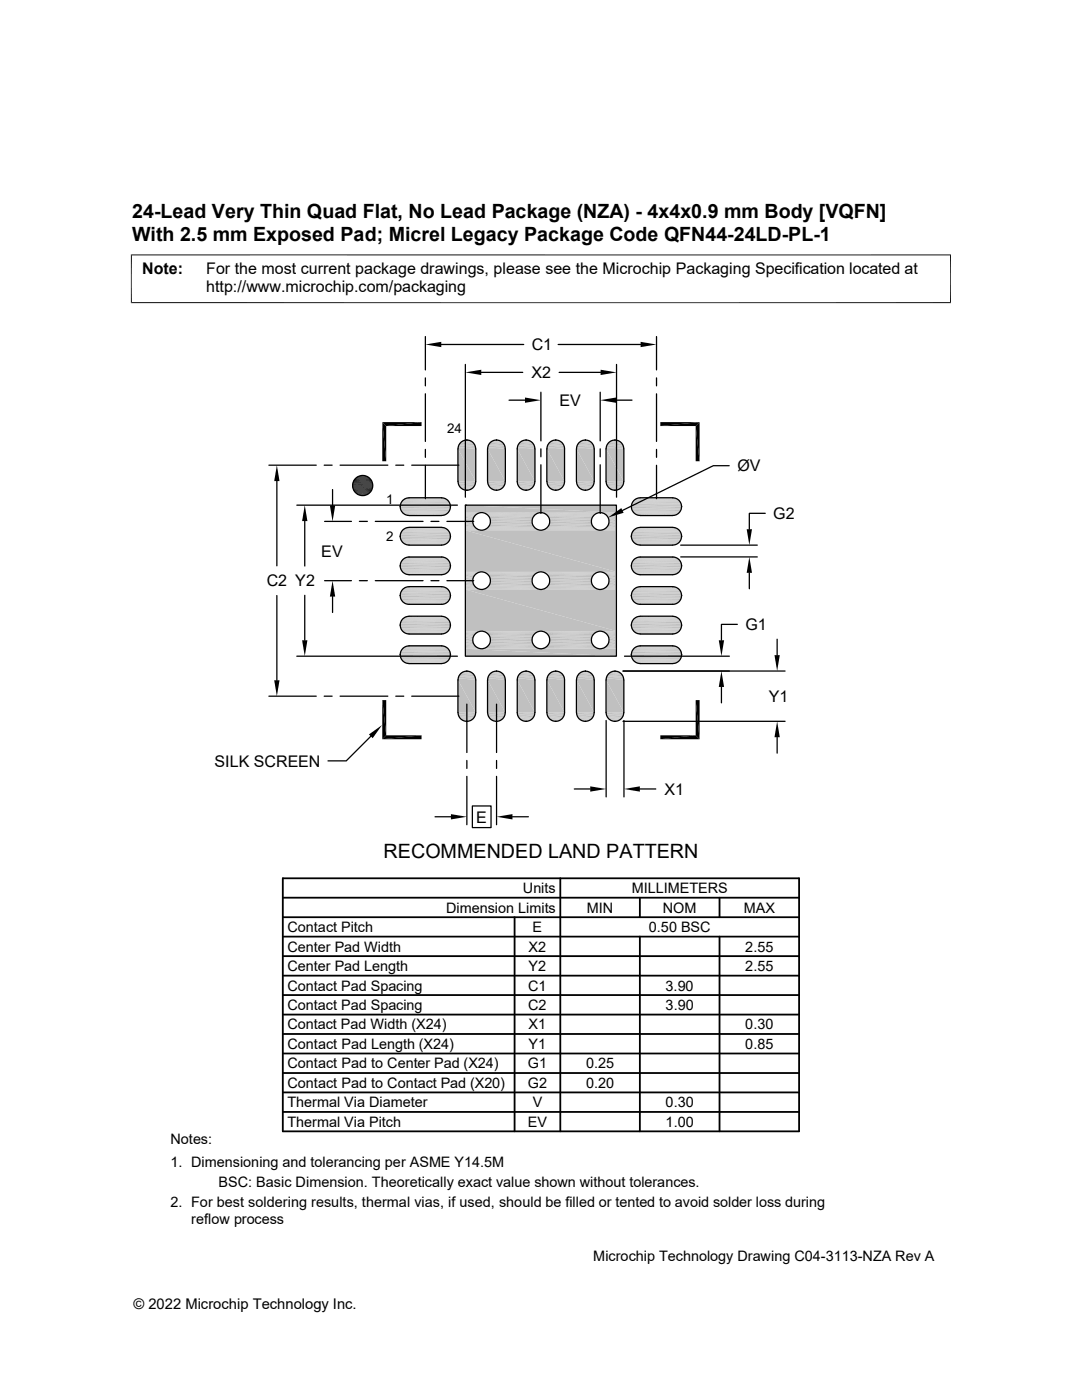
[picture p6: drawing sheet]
<svg xmlns="http://www.w3.org/2000/svg" width="216mm" height="279mm" viewBox="0 0 216 279" stroke-linecap="round" stroke-linejoin="round" font-family="sans-serif">
<g fill="#c0c0c0">
<path d="M92.8 87.8h.7z"/>
<path d="M98.7 87.8h.7z"/>
<path d="M104.6 87.8h.7z"/>
<path d="M110.5 87.8h.7z"/>
<path d="M116.5 87.8h.6z"/>
<path d="M122.4 87.8h.7z"/>
<path d="M122 87.9l.4-.1 1 .1z"/>
<path d="M122.4 87.8l1 .1z"/>
<path d="M116.1 87.9l.4-.1 1 .1z"/>
<path d="M116.5 87.8l1 .1z"/>
<path d="M110.2 87.9l.3-.1 1.1 .1z"/>
<path d="M110.5 87.8l1.1 .1z"/>
<path d="M104.3 87.9l.3-.1 1 .1z"/>
<path d="M104.6 87.8l1 .1z"/>
<path d="M98.4 87.9l.3-.1 1 .1z"/>
<path d="M98.7 87.8l1 .1z"/>
<path d="M92.5 87.9l.3-.1 1 .1z"/>
<path d="M92.8 87.8l1 .1z"/>
<path d="M121.7 88.1l.3-.2 1.7 .2z"/>
<path d="M122 87.9h1.4l.3 .2z"/>
<path d="M115.8 88.1l.3-.2 1.7 .2z"/>
<path d="M116.1 87.9h1.4l.3 .2z"/>
<path d="M109.9 88.1l.3-.2 1.7 .2z"/>
<path d="M110.2 87.9h1.4l.3 .2z"/>
<path d="M104 88.1l.3-.2 1.7 .2z"/>
<path d="M104.3 87.9h1.3l.4 .2z"/>
<path d="M98.1 88.1l.3-.2 1.7 .2z"/>
<path d="M98.4 87.9h1.3l.4 .2z"/>
<path d="M92.2 88.1l.3-.2 1.6 .2z"/>
<path d="M92.5 87.9h1.3l.3 .2z"/>
</g>
<path d="M91.9 88.2h2.5M97.8 88.2h2.5M103.7 88.2h2.5M109.6 88.2h2.5M115.5 88.2h2.5M121.5 88.2h2.5" fill="none" stroke="#c0c0c0" stroke-width=".21"/>
<path d="M91.7 88.5h2.9M97.6 88.5h2.9M103.5 88.5h2.9M109.4 88.5h3M115.3 88.5h3M121.2 88.5h3" fill="none" stroke="#c0c0c0" stroke-width=".28"/>
<path d="M91.5 88.8h3.3M97.4 88.8h3.3M103.3 88.8h3.3M109.2 88.8h3.3M115.1 88.8h3.3M121.1 88.8h3.3" fill="none" stroke="#c0c0c0" stroke-width=".3"/>
<path d="M91.4 89.4h3.5M91.4 89.1h3.5M97.3 89.4h3.5M97.3 89.1h3.5M103.2 89.4h3.5M103.2 89.1h3.5M109.1 89.4h3.5M109.1 89.1h3.5M115 89.4h3.6M115.1 89.1h3.4M120.9 89.4h3.6M121 89.1h3.4" fill="none" stroke="#c0c0c0" stroke-width=".34"/>
<g fill="#c0c0c0">
<path d="M120.9 89.6l3.6 6.5h-3.6z"/>
<path d="M120.9 89.6h3.6v6.5z"/>
<path d="M115 89.6l3.6 6.5h-3.6z"/>
<path d="M115 89.6h3.6v6.5z"/>
<path d="M109.1 89.6l3.5 6.5h-3.5z"/>
<path d="M109.1 89.6h3.5v6.5z"/>
<path d="M103.2 89.6l3.5 6.5h-3.5z"/>
<path d="M103.2 89.6h3.5v6.5z"/>
<path d="M97.3 89.6l3.5 6.5h-3.5z"/>
<path d="M97.3 89.6h3.5v6.5z"/>
<path d="M91.4 89.6l3.5 6.5h-3.5z"/>
<path d="M91.4 89.6h3.5v6.5z"/>
</g>
<path d="M91.4 96.3h3.5M97.3 96.3h3.5M103.2 96.3h3.5M109.1 96.3h3.5M115 96.3h3.6M120.9 96.3h3.6" fill="none" stroke="#c0c0c0" stroke-width=".36"/>
<path d="M91.4 96.6h3.5M97.3 96.6h3.5M103.2 96.6h3.5M109.1 96.6h3.5M115.1 96.6h3.4M121 96.6h3.4" fill="none" stroke="#c0c0c0" stroke-width=".34"/>
<path d="M91.5 96.9h3.3M97.4 96.9h3.3M103.3 96.9h3.3M109.2 96.9h3.3M115.1 96.9h3.3M121.1 96.9h3.3" fill="none" stroke="#c0c0c0" stroke-width=".3"/>
<path d="M91.7 97.2h2.9M97.6 97.2h2.9M103.5 97.2h2.9M109.4 97.2h3M115.3 97.2h3M121.2 97.2h3" fill="none" stroke="#c0c0c0" stroke-width=".28"/>
<path d="M91.9 97.5h2.5M97.8 97.5h2.5M103.7 97.5h2.5M109.6 97.5h2.5M115.5 97.5h2.5M121.5 97.5h2.5" fill="none" stroke="#c0c0c0" stroke-width=".21"/>
<g fill="#c0c0c0">
<path d="M121.7 97.6l1.7 .1h-1.4z"/>
<path d="M121.7 97.6h2l-.3 .1z"/>
<path d="M115.8 97.6l1.7 .1h-1.4z"/>
<path d="M115.8 97.6h2l-.3 .1z"/>
<path d="M109.9 97.6l1.7 .1h-1.4z"/>
<path d="M109.9 97.6h2l-.3 .1z"/>
<path d="M104 97.6l1.6 .1h-1.3z"/>
<path d="M104 97.6h2l-.4 .1z"/>
<path d="M98.1 97.6l1.6 .1h-1.3z"/>
<path d="M98.1 97.6h2l-.4 .1z"/>
<path d="M92.2 97.6l1.6 .1h-1.3z"/>
<path d="M92.2 97.6h1.9l-.3 .1z"/>
<path d="M92.8 97.8h.7z"/>
<path d="M98.7 97.8h.7z"/>
<path d="M104.6 97.8h.7z"/>
<path d="M110.5 97.8h.7z"/>
<path d="M116.5 97.8h.6z"/>
<path d="M122.4 97.8h.7z"/>
<path d="M122 97.7l1.1 .1z"/>
<path d="M122 97.7h1.4l-.3 .1z"/>
<path d="M116.1 97.7l1 .1z"/>
<path d="M116.1 97.7h1.4l-.4 .1z"/>
<path d="M110.2 97.7l1 .1z"/>
<path d="M110.2 97.7h1.4l-.4 .1z"/>
<path d="M104.3 97.7l1 .1z"/>
<path d="M104.3 97.7h1.3l-.3 .1z"/>
<path d="M98.4 97.7l1 .1z"/>
<path d="M98.4 97.7h1.3l-.3 .1z"/>
<path d="M92.5 97.7l1 .1z"/>
<path d="M92.5 97.7h1.3l-.3 .1z"/>
</g>
<g fill="none" stroke="#c0c0c0" stroke-width=".2">
<path d="M80.3 99.9h9.2M80.4 99.8h9M80.5 99.7h8.8M80.6 99.6h8.5M80.8 99.5h8.2M80.9 99.5h7.9M81 99.4h7.7M81.3 99.4h7.2M126.4 99.9h9.2M126.5 99.8h9M126.6 99.7h8.8M126.8 99.6h8.4"/>
<path d="M126.9 99.5h8.2M127.1 99.5h7.8M127.1 99.4h7.7M127.4 99.4h7.2M79.9 100.8h10M79.9 101.4h10M79.9 106.7h10M79.9 107.3h10M79.9 112.6h10M79.9 113.3h10M79.9 118.5h10M79.9 119.2h10"/>
<path d="M80 101.7h9.8M80 107.7h9.8M80 113.6h9.8M80 119.5h9.8M80 100.5h9.8M80 106.4h9.8M80 112.3h9.8M80 118.2h9.8M80.1 102h9.6M80.1 108h9.6M80.1 113.9h9.6M80.1 119.8h9.6"/>
<path d="M80.1 100.2h9.6M80.1 106.1h9.6M80.1 112h9.6M80.1 117.9h9.6M80.2 102.2h9.4M80.2 108.1h9.4M80.2 114h9.4M80.2 119.9h9.4M80.2 100h9.4M80.2 106h9.4M80.2 111.9h9.4M80.2 117.8h9.4"/>
<path d="M80.3 102.3h9.2M80.3 108.2h9.2M80.3 114.1h9.2M80.3 105.8h9.2M80.3 111.7h9.2M80.3 117.6h9.2M80.4 105.7h9M80.4 111.6h9M80.4 117.5h9M80.4 102.4h9M80.4 108.3h9M80.4 114.2h9"/>
<path d="M80.5 102.5h8.8M80.5 108.4h8.8M80.5 114.4h8.8M80.5 105.6h8.8M80.5 111.5h8.8M80.5 117.4h8.8M80.6 105.5h8.5M80.6 111.4h8.5M80.6 117.3h8.5M80.6 102.6h8.5M80.6 108.5h8.5M80.6 114.4h8.5"/>
<path d="M80.8 102.7h8.2M80.8 108.6h8.2M80.8 114.5h8.2M80.8 105.4h8.2M80.8 111.3h8.2M80.8 117.3h8.2M80.9 102.8h7.9M80.9 108.7h7.9M80.9 114.6h7.9M80.9 105.4h7.9M80.9 111.3h7.9M80.9 117.2h7.9"/>
<path d="M81 105.3h7.7M81 111.2h7.7M81 117.1h7.7M81 102.8h7.7M81 114.6h7.7M81.3 102.8h7.2M81.3 108.8h7.2M81.3 114.7h7.2M81.3 111.2h7.2M81.3 117.1h7.2M81.3 105.3h7.1M81.3 108.8h7.1"/>
<path d="M126 100.8h10M126 106.7h10M126 112.6h10M126 118.5h10M126 101.4h10M126 107.3h10M126 113.3h10M126 119.2h10M126.1 101.7h9.8M126.1 107.7h9.8M126.1 113.6h9.8M126.1 119.5h9.8"/>
<path d="M126.1 100.5h9.8M126.1 106.4h9.8M126.1 112.3h9.8M126.1 118.2h9.8M126.2 100.2h9.6M126.2 106.1h9.6M126.2 112h9.6M126.2 117.9h9.6M126.2 102h9.6M126.2 108h9.6M126.2 113.9h9.6M126.2 119.8h9.6"/>
<path d="M126.3 102.2h9.4M126.3 108.1h9.4M126.3 114h9.4M126.3 119.9h9.4M126.3 100h9.4M126.3 106h9.4M126.3 111.9h9.4M126.3 117.8h9.4M126.4 105.8h9.2M126.4 111.7h9.2M126.4 117.6h9.2M126.4 102.3h9.2"/>
<path d="M126.4 108.2h9.2M126.4 114.1h9.2M126.5 105.7h9M126.5 111.6h9M126.5 117.5h9M126.5 102.4h9M126.5 108.3h9M126.5 114.2h9M126.6 102.5h8.8M126.6 108.4h8.8M126.6 114.4h8.8M126.6 105.6h8.8"/>
<path d="M126.6 111.5h8.8M126.6 117.4h8.8M126.8 105.5h8.4M126.8 111.4h8.4M126.8 117.3h8.4M126.8 102.6h8.4M126.8 108.5h8.4M126.8 114.4h8.4M126.9 102.7h8.2M126.9 108.6h8.2M126.9 114.5h8.2M126.9 105.4h8.2"/>
<path d="M126.9 111.3h8.2M126.9 117.3h8.2M127.1 105.4h7.8M127.1 111.3h7.8M127.1 117.2h7.8M127.1 102.8h7.8M127.1 108.7h7.8M127.1 114.6h7.8M127.1 102.8h7.7M127.1 114.6h7.7M127.1 105.3h7.7M127.1 111.2h7.7"/>
<path d="M127.1 117.1h7.7M127.4 111.2h7.2M127.4 117.1h7.2M127.4 102.8h7.2M127.4 108.8h7.2M127.4 114.7h7.2M127.4 105.3h7.1M127.4 108.8h7.1M79.9 124.4h10M79.9 125.1h10M79.9 130.3h10M79.9 131h10"/>
<path d="M80 125.4h9.8M80 131.3h9.8M80 124.1h9.8M80 130h9.8M80.1 125.7h9.6M80.1 131.6h9.6M80.1 123.8h9.6M80.1 129.7h9.6M80.2 125.8h9.4M80.2 131.7h9.4M80.2 123.7h9.4M80.2 129.6h9.4"/>
<path d="M80.3 120h9.2M80.3 126h9.2M80.3 131.9h9.2M80.3 123.6h9.2M80.3 129.5h9.2M80.4 123.5h9M80.4 129.4h9M80.4 120.2h9M80.4 126.1h9M80.4 132h9M80.5 120.3h8.8M80.5 126.2h8.8"/>
<path d="M80.5 132.1h8.8M80.5 123.3h8.8M80.5 129.3h8.8M80.6 123.2h8.5M80.6 129.2h8.5M80.6 120.3h8.5M80.6 126.3h8.5M80.6 132.2h8.5M80.8 120.4h8.2M80.8 126.3h8.2M80.8 132.3h8.2M80.8 123.2h8.2"/>
<path d="M80.8 129.1h8.2M80.9 120.5h7.9M80.9 126.4h7.9M80.9 132.3h7.9M80.9 123.1h7.9M80.9 129h7.9M81 123.1h7.7M81 129h7.7M81 120.5h7.7M81 126.5h7.7M81.3 120.6h7.2M81.3 126.5h7.2"/>
<path d="M81.3 132.4h7.2M81.3 123h7.2M81.3 128.9h7.2M81.3 123h7.1M81.3 120.6h7.1M81.3 132.4h7.1M126 124.4h10M126 130.3h10M126 125.1h10M126 131h10M126.1 125.4h9.8M126.1 131.3h9.8"/>
<path d="M126.1 124.1h9.8M126.1 130h9.8M126.2 123.8h9.6M126.2 129.7h9.6M126.2 125.7h9.6M126.2 131.6h9.6M126.3 125.8h9.4M126.3 131.7h9.4M126.3 123.7h9.4M126.3 129.6h9.4M126.4 123.6h9.2M126.4 129.5h9.2"/>
<path d="M126.4 120h9.2M126.4 126h9.2M126.4 131.9h9.2M126.5 123.5h9M126.5 129.4h9M126.5 120.2h9M126.5 126.1h9M126.5 132h9M126.6 120.3h8.8M126.6 126.2h8.8M126.6 132.1h8.8M126.6 123.3h8.8"/>
<path d="M126.6 129.3h8.8M126.8 123.2h8.4M126.8 129.2h8.4M126.8 120.3h8.4M126.8 126.3h8.4M126.8 132.2h8.4M126.9 120.4h8.2M126.9 126.3h8.2M126.9 132.3h8.2M126.9 123.2h8.2M126.9 129.1h8.2M127.1 123.1h7.8"/>
<path d="M127.1 129h7.8M127.1 120.5h7.8M127.1 126.4h7.8M127.1 132.3h7.8M127.1 120.5h7.7M127.1 126.5h7.7M127.1 123.1h7.7M127.1 129h7.7M127.4 123h7.2M127.4 128.9h7.2M127.4 120.6h7.2M127.4 126.5h7.2"/>
<path d="M127.4 132.4h7.2M127.4 123h7.1M127.4 120.6h7.1M127.4 132.4h7.1"/>
</g>
<g fill="none" stroke="#c0c0c0" stroke-width=".21">
<path d="M80 100.3h9.8M80 106.2h9.8M80 112.1h9.8M80 118.1h9.8M80 101.9h9.8M80 107.8h9.8M80 113.7h9.8M80 119.6h9.8M126.1 100.3h9.8M126.1 106.2h9.8M126.1 112.1h9.8M126.1 118.1h9.8"/>
<path d="M126.1 101.9h9.8M126.1 107.8h9.8M126.1 113.7h9.8M126.1 119.6h9.8M80 124h9.8M80 129.9h9.8M80 125.5h9.8M80 131.4h9.8M126.1 124h9.8M126.1 129.9h9.8M126.1 125.5h9.8M126.1 131.4h9.8"/>
</g>
<g fill="none" stroke="#c0c0c0" stroke-width=".25">
<path d="M79.9 100.6h10M79.9 112.5h10M79.9 118.4h10M79.9 101.6h10M79.9 113.4h10M79.9 119.3h10M126 100.6h10M126 112.5h10M126 118.4h10M126 101.6h10M126 113.4h10M126 119.3h10"/>
<path d="M79.9 130.2h10M79.9 131.1h10M126 130.2h10M126 131.1h10"/>
</g>
<path d="M79.8 101h10.1M79.8 118.7h10.1M79.8 107.2h10.1M79.8 113.1h10.1M126 101h10M126 118.7h10M126 107.2h10M126 113.1h10M79.8 124.6h10.1M79.8 130.8h10.1M126 124.6h10M126 130.8h10" fill="none" stroke="#c0c0c0" stroke-width=".32"/>
<path d="M79.8 106.9h10.1M79.8 112.8h10.1M79.8 101.3h10.1M79.8 119h10.1M126 106.9h10M126 112.8h10M126 101.3h10M126 119h10M79.8 130.5h10.1M79.8 124.9h10.1M126 130.5h10M126 124.9h10" fill="none" stroke="#c0c0c0" stroke-width=".3"/>
<path d="M79.9 106.5h10M79.9 107.5h10M126 106.5h10M126 107.5h10M79.9 124.3h10M79.9 125.2h10M126 124.3h10M126 125.2h10" fill="none" stroke="#c0c0c0" stroke-width=".28"/>
<g fill="#c0c0c0">
<path d="M92.8 133.9h.7z"/>
<path d="M98.7 133.9h.7z"/>
<path d="M104.6 133.9h.7z"/>
<path d="M110.5 133.9h.7z"/>
<path d="M116.5 133.9h.6z"/>
<path d="M122.4 133.9h.7z"/>
<path d="M122 134l.4-.1 1 .1z"/>
<path d="M122.4 133.9l1 .1z"/>
<path d="M116.1 134l.4-.1 1 .1z"/>
<path d="M116.5 133.9l1 .1z"/>
<path d="M110.2 134l.3-.1 1.1 .1z"/>
<path d="M110.5 133.9l1.1 .1z"/>
<path d="M104.3 134l.3-.1 1 .1z"/>
<path d="M104.6 133.9l1 .1z"/>
<path d="M98.4 134l.3-.1 1 .1z"/>
<path d="M98.7 133.9l1 .1z"/>
<path d="M92.5 134l.3-.1 1 .1z"/>
<path d="M92.8 133.9l1 .1z"/>
<path d="M121.7 134.2l.3-.2 1.7 .2z"/>
<path d="M122 134h1.4l.3 .2z"/>
<path d="M115.8 134.2l.3-.2 1.7 .2z"/>
<path d="M116.1 134h1.4l.3 .2z"/>
<path d="M109.9 134.2l.3-.2 1.7 .2z"/>
<path d="M110.2 134h1.4l.3 .2z"/>
<path d="M104 134.2l.3-.2 1.7 .2z"/>
<path d="M104.3 134h1.3l.4 .2z"/>
<path d="M98.1 134.2l.3-.2 1.7 .2z"/>
<path d="M98.4 134h1.3l.4 .2z"/>
<path d="M92.2 134.2l.3-.2 1.6 .2z"/>
<path d="M92.5 134h1.3l.3 .2z"/>
</g>
<path d="M91.9 134.3h2.5M97.8 134.3h2.5M103.7 134.3h2.5M109.6 134.3h2.5M115.5 134.3h2.5M121.5 134.3h2.5" fill="none" stroke="#c0c0c0" stroke-width=".21"/>
<path d="M91.7 134.6h2.9M97.6 134.6h2.9M103.5 134.6h2.9M109.4 134.6h3M115.3 134.6h3M121.2 134.6h3" fill="none" stroke="#c0c0c0" stroke-width=".28"/>
<path d="M91.5 134.9h3.3M97.4 134.9h3.3M103.3 134.9h3.3M109.2 134.9h3.3M115.1 134.9h3.3M121.1 134.9h3.3" fill="none" stroke="#c0c0c0" stroke-width=".3"/>
<path d="M91.4 135.2h3.5M97.3 135.2h3.5M103.2 135.2h3.5M109.1 135.2h3.5M115.1 135.2h3.4M121 135.2h3.4" fill="none" stroke="#c0c0c0" stroke-width=".34"/>
<path d="M91.4 135.5h3.5M97.3 135.5h3.5M103.2 135.5h3.5M109.1 135.5h3.5M115 135.5h3.6M120.9 135.5h3.6" fill="none" stroke="#c0c0c0" stroke-width=".36"/>
<g fill="#c0c0c0">
<path d="M120.9 135.7l3.6 6.5h-3.6z"/>
<path d="M120.9 135.7h3.6v6.5z"/>
<path d="M115 135.7l3.6 6.5h-3.6z"/>
<path d="M115 135.7h3.6v6.5z"/>
<path d="M109.1 135.7l3.5 6.5h-3.5z"/>
<path d="M109.1 135.7h3.5v6.5z"/>
<path d="M103.2 135.7l3.5 6.5h-3.5z"/>
<path d="M103.2 135.7h3.5v6.5z"/>
<path d="M97.3 135.7l3.5 6.5h-3.5z"/>
<path d="M97.3 135.7h3.5v6.5z"/>
<path d="M91.4 135.7l3.5 6.5h-3.5z"/>
<path d="M91.4 135.7h3.5v6.5z"/>
</g>
<path d="M91.4 142.4h3.5M91.4 142.7h3.5M97.3 142.4h3.5M97.3 142.7h3.5M103.2 142.4h3.5M103.2 142.7h3.5M109.1 142.4h3.5M109.1 142.7h3.5M115 142.4h3.6M115.1 142.7h3.4M120.9 142.4h3.6M121 142.7h3.4" fill="none" stroke="#c0c0c0" stroke-width=".34"/>
<path d="M91.5 143h3.3M97.4 143h3.3M103.3 143h3.3M109.2 143h3.3M115.1 143h3.3M121.1 143h3.3" fill="none" stroke="#c0c0c0" stroke-width=".3"/>
<path d="M91.7 143.3h2.9M97.6 143.3h2.9M103.5 143.3h2.9M109.4 143.3h3M115.3 143.3h3M121.2 143.3h3" fill="none" stroke="#c0c0c0" stroke-width=".28"/>
<path d="M91.9 143.6h2.5M97.8 143.6h2.5M103.7 143.6h2.5M109.6 143.6h2.5M115.5 143.6h2.5M121.5 143.6h2.5" fill="none" stroke="#c0c0c0" stroke-width=".21"/>
<g fill="#c0c0c0">
<path d="M121.7 143.7l1.7 .1h-1.4z"/>
<path d="M121.7 143.7h2l-.3 .1z"/>
<path d="M115.8 143.7l1.7 .1h-1.4z"/>
<path d="M115.8 143.7h2l-.3 .1z"/>
<path d="M109.9 143.7l1.7 .1h-1.4z"/>
<path d="M109.9 143.7h2l-.3 .1z"/>
<path d="M104 143.7l1.6 .1h-1.3z"/>
<path d="M104 143.7h2l-.4 .1z"/>
<path d="M98.1 143.7l1.6 .1h-1.3z"/>
<path d="M98.1 143.7h2l-.4 .1z"/>
<path d="M92.2 143.7l1.6 .1h-1.3z"/>
<path d="M92.2 143.7h1.9l-.3 .1z"/>
<path d="M92.8 143.9h.7z"/>
<path d="M98.7 143.9h.7z"/>
<path d="M104.6 143.9h.7z"/>
<path d="M110.5 143.9h.7z"/>
<path d="M116.5 143.9h.6z"/>
<path d="M122.4 143.9h.7z"/>
<path d="M122 143.8l1.1 .1z"/>
<path d="M122 143.8h1.4l-.3 .1z"/>
<path d="M116.1 143.8l1 .1z"/>
<path d="M116.1 143.8h1.4l-.4 .1z"/>
<path d="M110.2 143.8l1 .1z"/>
<path d="M110.2 143.8h1.4l-.4 .1z"/>
<path d="M104.3 143.8l1 .1z"/>
<path d="M104.3 143.8h1.3l-.3 .1z"/>
<path d="M98.4 143.8l1 .1z"/>
<path d="M98.4 143.8h1.3l-.3 .1z"/>
<path d="M92.5 143.8l1 .1z"/>
<path d="M92.5 143.8h1.3l-.3 .1z"/>
<path d="M92.9 100.8l30.1 1.5h-30.1z"/>
<path d="M92.9 100.8h30.1v1.5z"/>
</g>
<path d="M92.9 102.3h3M92.9 102.4h2.7M92.9 102.6h2.4M96.3 102.3h11.5M96.6 102.4h10.8M96.9 102.6h10.2M108.1 102.3h11.5M108.4 102.4h10.9M108.7 102.6h10.3M119.9 102.3h3.1M120.2 102.4h2.8M120.5 102.6h2.5" fill="none" stroke="#c0c0c0" stroke-width=".2"/>
<path d="M97.2 102.8h9.7M109 102.8h9.7M120.8 102.8h2.2" fill="none" stroke="#c0c0c0" stroke-width=".21"/>
<path d="M92.9 102.7l1.9 .2h-1.9z" fill="#c0c0c0"/>
<path d="M92.9 102.8h2.1" fill="none" stroke="#c0c0c0" stroke-width=".21"/>
<g fill="#c0c0c0">
<path d="M121.1 102.9l1.9 .2h-1.7z"/>
<path d="M121.1 102.9h1.9v.2z"/>
</g>
<path d="M97.4 103h9.2M109.2 103h9.2" fill="none" stroke="#c0c0c0" stroke-width=".25"/>
<g fill="#c0c0c0">
<path d="M92.9 102.9l1.7 .2h-1.7z"/>
<path d="M92.9 102.9h1.9l-.2 .2z"/>
<path d="M121.3 103.1l1.7 .3h-1.6z"/>
<path d="M121.3 103.1h1.7v.3z"/>
</g>
<path d="M97.6 103.3h8.8M109.4 103.3h8.8" fill="none" stroke="#c0c0c0" stroke-width=".3"/>
<g fill="#c0c0c0">
<path d="M92.9 103.1l1.5 .3h-1.5z"/>
<path d="M92.9 103.1h1.7l-.2 .3z"/>
<path d="M121.4 103.4l1.6 .3h-1.5z"/>
<path d="M121.4 103.4h1.6v.3z"/>
</g>
<path d="M97.8 103.6h8.5M109.6 103.6h8.5" fill="none" stroke="#c0c0c0" stroke-width=".32"/>
<g fill="#c0c0c0">
<path d="M92.9 103.4l1.5 .3h-1.5z"/>
<path d="M92.9 103.4h1.5v.3z"/>
<path d="M121.5 103.7l1.5 .4h-1.5z"/>
<path d="M121.5 103.7h1.5v.4z"/>
</g>
<path d="M97.9 103.9h8.3M109.7 103.9h8.3" fill="none" stroke="#c0c0c0" stroke-width=".32"/>
<g fill="#c0c0c0">
<path d="M92.9 103.7l1.4 .4h-1.4z"/>
<path d="M92.9 103.7h1.5l-.1 .4z"/>
<path d="M121.5 104.1l1.5 .3h-1.5z"/>
<path d="M121.5 104.1h1.5v.3z"/>
</g>
<path d="M97.9 104.2h8.3M109.7 104.2h8.3" fill="none" stroke="#c0c0c0" stroke-width=".34"/>
<g fill="#c0c0c0">
<path d="M92.9 104.1l1.5 .3h-1.5z"/>
<path d="M92.9 104.1h1.4l.1 .3z"/>
<path d="M121.5 104.4l1.5 .3h-1.6z"/>
<path d="M121.5 104.4h1.5v.3z"/>
</g>
<path d="M97.8 104.6h8.5M109.6 104.6h8.5" fill="none" stroke="#c0c0c0" stroke-width=".32"/>
<g fill="#c0c0c0">
<path d="M92.9 104.4l1.5 .3h-1.5z"/>
<path d="M92.9 104.4h1.5v.3z"/>
<path d="M121.4 104.7l1.6 .3h-1.7z"/>
<path d="M121.4 104.7h1.6v.3z"/>
</g>
<path d="M97.6 104.9h8.8M109.4 104.9h8.8" fill="none" stroke="#c0c0c0" stroke-width=".3"/>
<g fill="#c0c0c0">
<path d="M92.9 104.7l1.7 .3h-1.7z"/>
<path d="M92.9 104.7h1.5l.2 .3z"/>
<path d="M121.3 105l1.7 .3h-1.9z"/>
<path d="M121.3 105h1.7v.3z"/>
</g>
<path d="M97.4 105.1h9.2M109.2 105.1h9.2" fill="none" stroke="#c0c0c0" stroke-width=".25"/>
<g fill="#c0c0c0">
<path d="M92.9 105l1.9 .3h-1.9z"/>
<path d="M92.9 105h1.7l.2 .3z"/>
</g>
<path d="M120.8 105.4h2.2" fill="none" stroke="#c0c0c0" stroke-width=".21"/>
<path d="M121.1 105.3h1.9v.2z" fill="#c0c0c0"/>
<path d="M92.9 105.4h2.1M97.2 105.4h9.7M109 105.4h9.7" fill="none" stroke="#c0c0c0" stroke-width=".21"/>
<path d="M92.9 105.6h2.4M92.9 105.7h2.7M92.9 105.8h3M96.3 105.8h11.5M96.6 105.7h10.8M96.9 105.6h10.2M108.1 105.8h11.5M108.4 105.7h10.9M108.7 105.6h10.3M119.9 105.8h3.1M120.2 105.7h2.8M120.5 105.6h2.5" fill="none" stroke="#c0c0c0" stroke-width=".2"/>
<g fill="#c0c0c0">
<path d="M92.9 105.8l30.1 8.3h-30.1z"/>
<path d="M92.9 105.8h30.1v8.3z"/>
</g>
<path d="M92.9 114.2h3M92.9 114.2h2.7M92.9 114.4h2.4M96.3 114.2h11.5M96.6 114.2h10.8M96.9 114.4h10.2M108.1 114.2h11.5M108.4 114.2h10.9M108.7 114.4h10.3M119.9 114.2h3.1M120.2 114.2h2.8M120.5 114.4h2.5" fill="none" stroke="#c0c0c0" stroke-width=".2"/>
<path d="M97.2 114.6h9.7M109 114.6h9.7M120.8 114.6h2.2" fill="none" stroke="#c0c0c0" stroke-width=".23"/>
<path d="M92.9 114.5l1.9 .2h-1.9z" fill="#c0c0c0"/>
<path d="M92.9 114.6h2.1" fill="none" stroke="#c0c0c0" stroke-width=".23"/>
<g fill="#c0c0c0">
<path d="M121.1 114.7l1.9 .3h-1.7z"/>
<path d="M121.1 114.7h1.9v.3z"/>
</g>
<path d="M97.4 114.8h9.2M109.2 114.8h9.2" fill="none" stroke="#c0c0c0" stroke-width=".25"/>
<g fill="#c0c0c0">
<path d="M92.9 114.7l1.7 .3h-1.7z"/>
<path d="M92.9 114.7h1.9l-.2 .3z"/>
<path d="M121.3 115l1.7 .3h-1.6z"/>
<path d="M121.3 115h1.7v.3z"/>
</g>
<path d="M97.6 115.1h8.8M109.4 115.1h8.8" fill="none" stroke="#c0c0c0" stroke-width=".3"/>
<g fill="#c0c0c0">
<path d="M92.9 115l1.5 .3h-1.5z"/>
<path d="M92.9 115h1.7l-.2 .3z"/>
<path d="M121.4 115.3l1.6 .3h-1.5z"/>
<path d="M121.4 115.3h1.6v.3z"/>
</g>
<path d="M97.8 115.4h8.5M109.6 115.4h8.5" fill="none" stroke="#c0c0c0" stroke-width=".32"/>
<g fill="#c0c0c0">
<path d="M92.9 115.3l1.5 .3h-1.5z"/>
<path d="M92.9 115.3h1.5v.3z"/>
<path d="M121.5 115.6l1.5 .3h-1.5z"/>
<path d="M121.5 115.6h1.5v.3z"/>
</g>
<path d="M97.9 115.7h8.3M109.7 115.7h8.3" fill="none" stroke="#c0c0c0" stroke-width=".32"/>
<g fill="#c0c0c0">
<path d="M92.9 115.6l1.4 .3h-1.4z"/>
<path d="M92.9 115.6h1.5l-.1 .3z"/>
<path d="M121.5 115.9l1.5 .3h-1.5z"/>
<path d="M121.5 115.9h1.5v.3z"/>
</g>
<path d="M97.9 116h8.3M109.7 116h8.3" fill="none" stroke="#c0c0c0" stroke-width=".32"/>
<g fill="#c0c0c0">
<path d="M92.9 115.9l1.5 .3h-1.5z"/>
<path d="M92.9 115.9h1.4l.1 .3z"/>
<path d="M121.5 116.2l1.5 .3h-1.6z"/>
<path d="M121.5 116.2h1.5v.3z"/>
</g>
<path d="M97.8 116.4h8.5M109.6 116.4h8.5" fill="none" stroke="#c0c0c0" stroke-width=".32"/>
<g fill="#c0c0c0">
<path d="M92.9 116.2l1.5 .3h-1.5z"/>
<path d="M92.9 116.2h1.5v.3z"/>
<path d="M121.4 116.5l1.6 .3h-1.7z"/>
<path d="M121.4 116.5h1.6v.3z"/>
</g>
<path d="M97.6 116.7h8.8M109.4 116.7h8.8" fill="none" stroke="#c0c0c0" stroke-width=".3"/>
<g fill="#c0c0c0">
<path d="M92.9 116.5l1.7 .3h-1.7z"/>
<path d="M92.9 116.5h1.5l.2 .3z"/>
<path d="M121.3 116.8l1.7 .3h-1.9z"/>
<path d="M121.3 116.8h1.7v.3z"/>
</g>
<path d="M97.4 116.9h9.2M109.2 116.9h9.2" fill="none" stroke="#c0c0c0" stroke-width=".25"/>
<g fill="#c0c0c0">
<path d="M92.9 116.8l1.9 .3h-1.9z"/>
<path d="M92.9 116.8h1.7l.2 .3z"/>
</g>
<path d="M120.8 117.2h2.2" fill="none" stroke="#c0c0c0" stroke-width=".23"/>
<path d="M121.1 117.1h1.9v.2z" fill="#c0c0c0"/>
<path d="M92.9 117.2h2.1M97.2 117.2h9.7M109 117.2h9.7" fill="none" stroke="#c0c0c0" stroke-width=".23"/>
<path d="M92.9 117.4h2.4M92.9 117.5h2.7M92.9 117.6h3M96.3 117.6h11.5M96.6 117.5h10.8M96.9 117.4h10.2M108.1 117.6h11.5M108.4 117.5h10.9M108.7 117.4h10.3M119.9 117.6h3.1M120.2 117.5h2.8M120.5 117.4h2.5" fill="none" stroke="#c0c0c0" stroke-width=".2"/>
<g fill="#c0c0c0">
<path d="M92.9 117.6l30.1 8.3h-30.1z"/>
<path d="M92.9 117.6h30.1v8.3z"/>
</g>
<path d="M92.9 126h3M92.9 126.1h2.7M92.9 126.2h2.4M96.3 126h11.5M96.6 126.1h10.8M96.9 126.2h10.2M108.1 126h11.5M108.4 126.1h10.9M108.7 126.2h10.3M119.9 126h3.1M120.2 126.1h2.8M120.5 126.2h2.5" fill="none" stroke="#c0c0c0" stroke-width=".2"/>
<path d="M97.2 126.4h9.7M109 126.4h9.7M120.8 126.4h2.2" fill="none" stroke="#c0c0c0" stroke-width=".21"/>
<path d="M92.9 126.3l1.9 .2h-1.9z" fill="#c0c0c0"/>
<path d="M92.9 126.4h2.1" fill="none" stroke="#c0c0c0" stroke-width=".21"/>
<g fill="#c0c0c0">
<path d="M121.1 126.5l1.9 .3h-1.7z"/>
<path d="M121.1 126.5h1.9v.3z"/>
</g>
<path d="M97.4 126.6h9.2M109.2 126.6h9.2" fill="none" stroke="#c0c0c0" stroke-width=".25"/>
<g fill="#c0c0c0">
<path d="M92.9 126.5l1.7 .3h-1.7z"/>
<path d="M92.9 126.5h1.9l-.2 .3z"/>
<path d="M121.3 126.8l1.7 .3h-1.6z"/>
<path d="M121.3 126.8h1.7v.3z"/>
</g>
<path d="M97.6 126.9h8.8M109.4 126.9h8.8" fill="none" stroke="#c0c0c0" stroke-width=".3"/>
<g fill="#c0c0c0">
<path d="M92.9 126.8l1.5 .3h-1.5z"/>
<path d="M92.9 126.8h1.7l-.2 .3z"/>
<path d="M121.4 127.1l1.6 .3h-1.5z"/>
<path d="M121.4 127.1h1.6v.3z"/>
</g>
<path d="M97.8 127.2h8.5M109.6 127.2h8.5" fill="none" stroke="#c0c0c0" stroke-width=".32"/>
<g fill="#c0c0c0">
<path d="M92.9 127.1l1.5 .3h-1.5z"/>
<path d="M92.9 127.1h1.5v.3z"/>
<path d="M121.5 127.4l1.5 .3h-1.5z"/>
<path d="M121.5 127.4h1.5v.3z"/>
</g>
<path d="M97.9 127.6h8.3M109.7 127.6h8.3" fill="none" stroke="#c0c0c0" stroke-width=".34"/>
<g fill="#c0c0c0">
<path d="M92.9 127.4l1.4 .3h-1.4z"/>
<path d="M92.9 127.4h1.5l-.1 .3z"/>
<path d="M121.5 127.7l1.5 .3h-1.5z"/>
<path d="M121.5 127.7h1.5v.3z"/>
</g>
<path d="M97.9 127.9h8.3M109.7 127.9h8.3" fill="none" stroke="#c0c0c0" stroke-width=".32"/>
<g fill="#c0c0c0">
<path d="M92.9 127.7l1.5 .3h-1.5z"/>
<path d="M92.9 127.7h1.4l.1 .3z"/>
<path d="M121.5 128l1.5 .4h-1.6z"/>
<path d="M121.5 128h1.5v.4z"/>
</g>
<path d="M97.8 128.2h8.5M109.6 128.2h8.5" fill="none" stroke="#c0c0c0" stroke-width=".32"/>
<g fill="#c0c0c0">
<path d="M92.9 128l1.5 .4h-1.5z"/>
<path d="M92.9 128h1.5v.4z"/>
<path d="M121.4 128.4l1.6 .3h-1.7z"/>
<path d="M121.4 128.4h1.6v.3z"/>
</g>
<path d="M97.6 128.5h8.8M109.4 128.5h8.8" fill="none" stroke="#c0c0c0" stroke-width=".3"/>
<g fill="#c0c0c0">
<path d="M92.9 128.4l1.7 .3h-1.7z"/>
<path d="M92.9 128.4h1.5l.2 .3z"/>
<path d="M121.3 128.7l1.7 .2h-1.9z"/>
<path d="M121.3 128.7h1.7v.2z"/>
</g>
<path d="M97.4 128.8h9.2M109.2 128.8h9.2" fill="none" stroke="#c0c0c0" stroke-width=".25"/>
<g fill="#c0c0c0">
<path d="M92.9 128.7l1.9 .2h-1.9z"/>
<path d="M92.9 128.7h1.7l.2 .2z"/>
</g>
<path d="M120.8 129h2.2" fill="none" stroke="#c0c0c0" stroke-width=".21"/>
<path d="M121.1 128.9h1.9v.2z" fill="#c0c0c0"/>
<path d="M92.9 129h2.1M97.2 129h9.7M109 129h9.7" fill="none" stroke="#c0c0c0" stroke-width=".21"/>
<path d="M92.9 129.2h2.4M92.9 129.4h2.7M92.9 129.4h3M96.3 129.4h11.5M96.6 129.4h10.8M96.9 129.2h10.2M108.1 129.4h11.5M108.4 129.4h10.9M108.7 129.2h10.3M119.9 129.4h3.1M120.2 129.4h2.8M120.5 129.2h2.5" fill="none" stroke="#c0c0c0" stroke-width=".2"/>
<g fill="#c0c0c0">
<path d="M92.9 129.5l30.1 1.5h-30.1z"/>
<path d="M92.9 129.5h30.1v1.5z"/>
</g>
<g fill="none" stroke="#000" stroke-width=".25">
<path d="M84.9 67.2v6.6M84.9 75.4v1.6M84.9 78.6v9.5M88.1 68.7h16.4M92.9 72.7v26.5M96 74.3h8.3M101.6 79.9h3.2M107.9 78.3v9.7M111.4 68.7h16.4M111.6 74.3h8.2M119.8 78.3v9.7M122.9 79.9h3.2"/>
<path d="M123 72.7v26.5M131 67.2v6.6M131 75.4v1.6M131 78.6v9.5M53.7 92.8h9.4M55.2 96v16.9M64.7 92.8h1.6M66.4 97.7v3.2M67.9 92.8h9.5M79 92.8h1.6M81.6 99.3h6.5M81.6 99.4a1.73 1.73 0 0 0-1.7 1.7"/>
<path d="M82.1 92.8h9.5M84.9 89.7v1.6M84.9 92.9v6.6M88.1 99.4a1.73 1.73 0 0 1 1.8 1.7M91.9 88.3a1.78 1.78 0 0 1 1.9-.3 1.78 1.78 0 0 1 1.1 1.6v6.5a1.77 1.77 0 0 1-1.8 1.7 1.77 1.77 0 0 1-1.7-1.7v-6.5l.1-.6zM93.2 97.9h.1M93.2 87.8h.1M97.3 89.6v6.5M99.1 87.8a1.73 1.73 0 0 0-1.8 1.8M99.1 97.9h.1M99.1 87.8h.1M99.1 87.8a1.77 1.77 0 0 1 1.7 1.8v6.5a1.76 1.76 0 0 1-1.7 1.7 1.76 1.76 0 0 1-1.8-1.7"/>
<path d="M105 87.8a1.73 1.73 0 0 1 1.7 1.8M105 87.8a1.73 1.73 0 0 0-1.8 1.8v6.5a1.76 1.76 0 0 0 1.8 1.7 1.76 1.76 0 0 0 1.7-1.7M105 97.9h.1M105 87.8h.1M106.7 89.6v6.5M107.9 89.6v1.6M107.9 92.8v9.7M109.1 89.6v6.5M110.9 87.8a1.73 1.73 0 0 0-1.8 1.8M110.9 97.9h.1M110.9 87.8h.1M110.9 87.8a1.73 1.73 0 0 1 1.7 1.8v6.5a1.76 1.76 0 0 1-1.7 1.7 1.76 1.76 0 0 1-1.8-1.7"/>
<path d="M115.5 88.3a1.78 1.78 0 0 1 2-.3 1.78 1.78 0 0 1 1.1 1.6v6.5a1.77 1.77 0 0 1-1.8 1.7 1.77 1.77 0 0 1-1.8-1.7v-6.5l.1-.6zM116.8 97.9h.1M116.8 87.8h.1M119.8 89.6v1.6M119.8 92.8v9.7M120.9 89.6v6.5M122.7 87.8a1.77 1.77 0 0 1 1.8 1.8v6.5a1.76 1.76 0 0 1-1.8 1.7 1.76 1.76 0 0 1-1.8-1.7M122.7 87.8a1.73 1.73 0 0 0-1.8 1.8M122.7 97.9h.1M122.7 87.8h.1M127.7 99.3h6.5M127.7 99.4a1.73 1.73 0 0 0-1.7 1.7"/>
<path d="M131 89.7v1.6M131 92.9v6.6M134.2 99.4a1.76 1.76 0 0 1 1.8 1.7 1.76 1.76 0 0 1-1.8 1.8M145.5 92.9h-3.2l-18.1 9M55.2 118.9v16.9M59.2 100.8h32.1M60.8 104v9M60.8 118.8v9M64.8 104.1h5.3M64.8 115.9h5.3M66.4 119.1v3.1M71.7 104.1h1.6"/>
<path d="M71.7 115.9h1.6M74.9 104.1h9.5M74.9 115.9h9.5M79.8 118.9h.1M79.8 112.9h.1M79.8 107h.1M79.8 101.1h.1M79.9 112.9a1.73 1.73 0 0 1 1.7-1.7h6.5a1.73 1.73 0 0 1 1.8 1.7M79.9 101.1a1.73 1.73 0 0 0 1.7 1.8M79.9 107a1.73 1.73 0 0 0 1.7 1.8h6.5a1.77 1.77 0 0 0 1.8-1.8M79.9 118.9a1.73 1.73 0 0 0 1.7 1.7h6.5a1.73 1.73 0 0 0 1.8-1.7M81.6 102.9h6.5"/>
<path d="M86 104.1h1.6M86 115.9h1.6M89.2 104.1h5.3M89.2 115.9h5.3M89.9 107a1.73 1.73 0 0 0-1.8-1.7l-6.5-.1a1.77 1.77 0 0 0-1.7 1.8M89.9 118.9a1.73 1.73 0 0 0-1.8-1.8h-6.5a1.77 1.77 0 0 0-1.7 1.8M89.9 101.1a1.73 1.73 0 0 1-1.8 1.8M89.9 112.9a1.77 1.77 0 0 1-1.8 1.8h-6.5a1.73 1.73 0 0 1-1.7-1.8M89.9 118.9h.1M89.9 112.9h.1M89.9 107h.1M89.9 101.1h.1"/>
<path d="M92.9 100.8h30.1v30.2h-30.1zM92.9 100.8h.1M126 118.9h.1M126 112.9h.1M126 107h.1M126 101.1h.1M126 101.1a1.73 1.73 0 0 0 1.7 1.8M126.5 117.6l.4-.3 .8-.2h6.5a1.76 1.76 0 0 1 1.8 1.8 1.76 1.76 0 0 1-1.8 1.7h-6.5a1.76 1.76 0 0 1-1.6-1.1 1.76 1.76 0 0 1 .4-1.9zM126.5 111.7l.7-.4 .5-.1h6.5a1.76 1.76 0 0 1 1.8 1.7 1.76 1.76 0 0 1-1.8 1.8h-6.5a1.78 1.78 0 0 1-1.6-1.1 1.78 1.78 0 0 1 .4-1.9zM126.5 105.8l.4-.3 .8-.3 6.5 .1a1.76 1.76 0 0 1 1.8 1.7 1.76 1.76 0 0 1-1.8 1.8h-6.5a1.78 1.78 0 0 1-1.6-1.1 1.78 1.78 0 0 1 .4-1.9zM127.7 102.9h6.5M135.8 111.1h15.3"/>
<path d="M135.8 108.8h15.3M136 118.9h.1M136 112.9h.1M136 107h.1M136 101.1h.1M149.5 114.3v3.2M152.7 102.4h-3.2v3.2M53.7 138.9h9.4M59.2 131h32.1M64.7 138.9h1.6M67.9 138.9h9.5M79 138.9h1.6"/>
<path d="M79.8 130.7h.1M79.8 124.8h.1M79.9 130.7a1.77 1.77 0 0 1 1.7-1.8h6.5a1.73 1.73 0 0 1 1.8 1.8M79.9 124.8a1.73 1.73 0 0 0 1.7 1.7M81.6 123h6.5M81.6 123a1.73 1.73 0 0 0-1.7 1.8M81.6 126.5h6.5M82.1 138.9h9.5M88.1 123a1.73 1.73 0 0 1 1.8 1.8M89.9 124.8a1.73 1.73 0 0 1-1.8 1.7M89.9 130.7a1.77 1.77 0 0 1-1.8 1.7h-6.5a1.73 1.73 0 0 1-1.7-1.7M89.9 130.7h.1"/>
<path d="M89.9 124.8h.1M93.2 133.9a1.73 1.73 0 0 0-1.8 1.8v6.5a1.77 1.77 0 0 0 1.8 1.8M93.2 133.9h.1M93.2 133.9a1.77 1.77 0 0 1 1.7 1.8v6.5a1.73 1.73 0 0 1-1.7 1.8M97.3 135.7v6.5M99.1 133.9a1.73 1.73 0 0 0-1.8 1.8M99.1 133.9h.1M99.1 133.9a1.77 1.77 0 0 1 1.7 1.8v6.5a1.73 1.73 0 0 1-1.7 1.8M105 133.9a1.73 1.73 0 0 1 1.7 1.8M105 133.9a1.73 1.73 0 0 0-1.8 1.8v6.5a1.73 1.73 0 0 0 1.8 1.8M105 133.9h.1M106.7 135.7v6.5"/>
<path d="M109.1 135.7v6.5M110.9 133.9a1.73 1.73 0 0 0-1.8 1.8M110.9 133.9h.1M110.9 133.9a1.73 1.73 0 0 1 1.7 1.8v6.5a1.73 1.73 0 0 1-1.7 1.8M116.8 133.9a1.73 1.73 0 0 0-1.8 1.8v6.5a1.77 1.77 0 0 0 1.8 1.8M116.8 133.9h.1M116.8 133.9a1.77 1.77 0 0 1 1.8 1.8v6.5a1.73 1.73 0 0 1-1.8 1.8M120.9 135.7v6.5M122.7 133.9a1.77 1.77 0 0 1 1.8 1.8v6.5a1.73 1.73 0 0 1-1.8 1.8M122.7 133.9a1.73 1.73 0 0 0-1.8 1.8M122.7 133.9h.1M124.3 133.9h32.4"/>
<path d="M124.6 131h20.9M126 130.7h.1M126 124.8h.1M126 124.8a1.73 1.73 0 0 0 1.7 1.7M126.5 129.4l.4-.3 .8-.2h6.5a1.76 1.76 0 0 1 1.8 1.8 1.76 1.76 0 0 1-1.8 1.7h-6.5a1.78 1.78 0 0 1-1.6-1.1 1.78 1.78 0 0 1 .4-1.9zM127.7 123h6.5M127.7 123a1.73 1.73 0 0 0-1.7 1.8M127.7 126.5h6.5M134.2 123a1.76 1.76 0 0 1 1.8 1.8 1.76 1.76 0 0 1-1.8 1.7M136 130.7h.1M136 124.8h.1M144 137.1v3.2"/>
<path d="M147.1 124.6h-3.1v3.2M155.1 127.6v3.1M74 146.9l-4.9 4.9h-3.7M93.2 144h.1M93.2 140.5v9.7M93.2 151.8v1.6M93.2 154.9v9.7M97.3 142.2a1.73 1.73 0 0 0 1.8 1.8M99.1 144h.1M99.1 140.5v9.7M99.1 151.8v1.6M99.1 154.9v9.7"/>
<path d="M105 144h.1M106.7 142.2a1.73 1.73 0 0 1-1.7 1.8M109.1 142.2a1.73 1.73 0 0 0 1.8 1.8M110.9 144h.1M114.6 157.5h3.2M116.8 144h.1M120.9 142.2a1.73 1.73 0 0 0 1.8 1.8M120.9 143.8v15.2M122.7 144h.1M124.3 144h32.4M124.5 143.8v15.2M127.7 157.5h3.2"/>
<path d="M155.1 147.1v3.2M86.8 163h3.2M94.3 160.8h3.7v4.4h-3.7zM102.3 163h3.1"/>
<circle cx="72.4" cy="96.9" r="2.01"/>
<circle cx="96.1" cy="115.9" r="1.75"/>
<circle cx="96.1" cy="104.1" r="1.75"/>
<circle cx="107.9" cy="104.1" r="1.75"/>
<circle cx="107.9" cy="115.9" r="1.75"/>
<circle cx="119.8" cy="115.9" r="1.75"/>
<circle cx="119.8" cy="104.1" r="1.75"/>
<circle cx="96.1" cy="127.7" r="1.75"/>
<circle cx="107.9" cy="127.7" r="1.75"/>
<circle cx="119.8" cy="127.7" r="1.75"/>
</g>
<g fill="none" stroke="#000" stroke-width=".36">
<path d="M56.4 179.2h103M56.4 175.3h103v50.5h-103zM111.8 175.3v50.5M127.7 179.2v3.8M143.6 179.2v3.8M56.4 183h103M56.4 190.8h103M56.4 186.9h103M56.4 194.7h103M56.4 198.6h103M102.7 183v42.8M127.7 186.9v38.9"/>
<path d="M143.6 186.9v38.9M56.4 202.5h103M56.4 206.4h103M56.4 218h103M56.4 210.2h103M56.4 214.1h103M56.4 221.9h103"/>
</g>
<g fill="#000">
<path d="M84.9 68.7l3.2-.5v1.1zM92.9 74.3l3.1-.5v1zM104.8 79.3l3.1 .6-3.1 .5zM119.8 73.8l3.2 .5-3.2 .5zM119.8 79.9l3.1-.6v1.1zM127.8 68.2l3.2 .5-3.2 .6zM55.2 92.8l.6 3.2h-1.1zM71.4 98.7h1.8zM71.5 95l1.9 .1zM71.5 98.7l1.5 .1zM71.5 98.7h1.7zM71.5 95h1.7z"/>
<path d="M71.7 95h1.5zM71.7 98.8l1.1 .1zM71.7 98.8h1.3zM71.7 95h1.3zM71.9 94.9l1.1 .1zM71.9 98.9h.7zM71.9 98.9h.9zM71.9 94.9h.9zM72.1 94.9h.7zM72.1 98.9h.5zM72.1 94.9h.5zM76.3 84.2l.8 7.9h-.8z"/>
<path d="M76.3 84.2l.8 .8v7.1zM77.1 85l7-.8v.8zM76.3 84.2h7.8l-7 .8zM131.8 84.2h7.8l-7.8 .8zM131.8 85l7.8-.8-.8 .8zM138.8 85l.8 7.1h-.8zM138.8 85l.8-.8v7.9zM60.8 100.8l.5 3.2h-1zM65.8 100.9h1.1l-.5 3.2zM66.4 115.9l.5 3.2h-1.1zM121.3 103.3l2.7-1.9 .4 .9zM149.5 111.1l.6 3.2h-1.1z"/>
<path d="M149 105.6h1.1l-.6 3.2zM54.7 135.8h1.1l-.6 3.1zM60.3 127.8h1l-.5 3.2zM144 133.9l.5 3.2h-1.1zM143.4 127.8h1.1l-.5 3.2zM154.5 130.7h1.1l-.5 3.2zM73.6 146.6l2.6-1.9-1.8 2.6zM76.3 139.7l.8 7-.8 .8zM76.3 139.7h.8v7zM76.3 147.5l7.8-.8v.8zM76.3 147.5l.8-.8h7zM117.8 156.9l3.1 .6-3.1 .5z"/>
<path d="M124.5 157.5l3.2-.6v1.1zM131.8 146.7h7l-7 .8zM131.8 147.5l7-.8 .8 .8zM138.8 139.7l.8 7.8-.8-.8zM138.8 139.7h.8v7.8zM155.1 144l.5 3.1h-1.1zM90 162.5l3.2 .5-3.2 .5zM99.1 163l3.2-.5v1z"/>
</g>
<g fill="none" stroke="#000" stroke-width=".2">
<path d="M26.1 50.9h163.7M26.2 50.8v9.7M189.7 50.8v9.7M26.1 60.4h163.7M70.3 96.8h4.1M70.3 97h4.1M70.3 97.2h4.1M70.4 96.4h4M70.4 97.4h4M70.4 97.6h3.9M70.4 96.2h3.9M70.5 96.1h3.8"/>
<path d="M70.5 97.7h3.8M70.5 97.9h3.6M70.5 95.9h3.6M70.7 98.1h3.4M70.7 95.7h3.4M70.8 95.6h3.1M70.8 98.2h3.1M70.9 98.4h2.9M70.9 95.4h2.9M71 95.3h2.7M71 98.5h2.7M71.2 95.2h2.3"/>
<path d="M71.2 98.6h2.3M71.4 98.7h2M71.4 95.1h2"/>
</g>
<path d="M70.3 96.6h4.1" fill="none" stroke="#000" stroke-width=".21"/>
<g font-size="3.9">
<text x="26.4" y="43.5">24-Lead Very Thin Quad Flat, No Lead Package (NZA) - 4x4x0.9 mm Body [VQFN]</text>
<text x="26.4" y="48">With 2.5 mm Exposed Pad; Micrel Legacy Package Code QFN44-24LD-PL-1</text>
<text x="76.5" y="171.1">RECOMMENDED LAND PATTERN</text>
</g>
<g font-size="3.2">
<text x="28.4" y="54.6">Note:</text>
<text x="41.1" y="58.3">http://www.microchip.com/packaging</text>
<text x="41.1" y="54.6">For the most current package drawings, please see the Microchip Packaging Specification located at</text>
<text x="106.1" y="69.9">C1</text>
<text x="106.1" y="75.5">X2</text>
<text x="111.6" y="81">EV</text>
<text x="147.2" y="94">ØV</text>
<text x="154.3" y="103.6">G2</text>
<text x="64.1" y="111.1">EV</text>
<text x="53.2" y="117">C2 Y2</text>
<text x="148.7" y="125.7">G1</text>
<text x="153.4" y="140.1">Y1</text>
<text x="42.8" y="153">SILK SCREEN</text>
<text x="132.6" y="158.6">X1</text>
<text x="95" y="164.1">E</text>
</g>
<g font-size="2.9">
<text x="104.3" y="178.2">Units</text>
<text x="126" y="178.2">MILLIMETERS</text>
<text x="89" y="182.1">Dimension Limits</text>
<text x="117.1" y="182.1">MIN</text>
<text x="132.3" y="182.1">NOM</text>
<text x="148.4" y="182.1">MAX</text>
<text x="57.3" y="189.9">Center Pad Width</text>
<text x="57.3" y="186">Contact Pitch</text>
<text x="105.5" y="189.9">X2</text>
<text x="106.3" y="186">E</text>
<text x="129.5" y="186">0.50 BSC</text>
<text x="148.7" y="189.9">2.55</text>
<text x="57.3" y="193.8">Center Pad Length</text>
<text x="57.3" y="197.7">Contact Pad Spacing</text>
<text x="105.4" y="197.7">C1</text>
<text x="105.5" y="193.8">Y2</text>
<text x="132.8" y="197.7">3.90</text>
<text x="148.7" y="193.8">2.55</text>
<text x="57.3" y="201.6">Contact Pad Spacing</text>
<text x="105.4" y="201.6">C2</text>
<text x="132.8" y="201.6">3.90</text>
<text x="57.3" y="209.3">Contact Pad Length (X24)</text>
<text x="57.3" y="205.4">Contact Pad Width (X24)</text>
<text x="105.5" y="209.3">Y1</text>
<text x="105.5" y="205.4">X1</text>
<text x="148.7" y="209.3">0.85</text>
<text x="148.7" y="205.4">0.30</text>
<text x="57.3" y="213.2">Contact Pad to Center Pad (X24)</text>
<text x="105.3" y="213.2">G1</text>
<text x="116.9" y="213.2">0.25</text>
<text x="57.3" y="217.1">Contact Pad to Contact Pad (X20)</text>
<text x="57.3" y="221">Thermal Via Diameter</text>
<text x="105.3" y="217.1">G2</text>
<text x="106.3" y="221">V</text>
<text x="116.9" y="217.1">0.20</text>
<text x="132.8" y="221">0.30</text>
<text x="57.3" y="224.9">Thermal Via Pitch</text>
<text x="105.3" y="224.9">EV</text>
<text x="132.8" y="224.9">1.00</text>
<text x="34" y="228.3">Notes:</text>
<text x="34" y="232.9">1. Dimensioning and tolerancing per ASME Y14.5M</text>
<text x="43.6" y="236.9">BSC: Basic Dimension. Theoretically exact value shown without tolerances.</text>
<text x="34" y="241">2. For best soldering results, thermal vias, if used, should be filled or tented to avoid solder loss during</text>
<text x="38.1" y="244.3">reflow process</text>
<text x="118.4" y="251.7">Microchip Technology Drawing C04-3113-NZA Rev A</text>
<text x="26.6" y="261.3">© 2022 Microchip Technology Inc.</text>
</g>
<g font-size="2.7">
<text x="89.2" y="86.4">24</text>
<text x="77" y="100.5">1</text>
<text x="77" y="108">2</text>
</g>
</svg>
